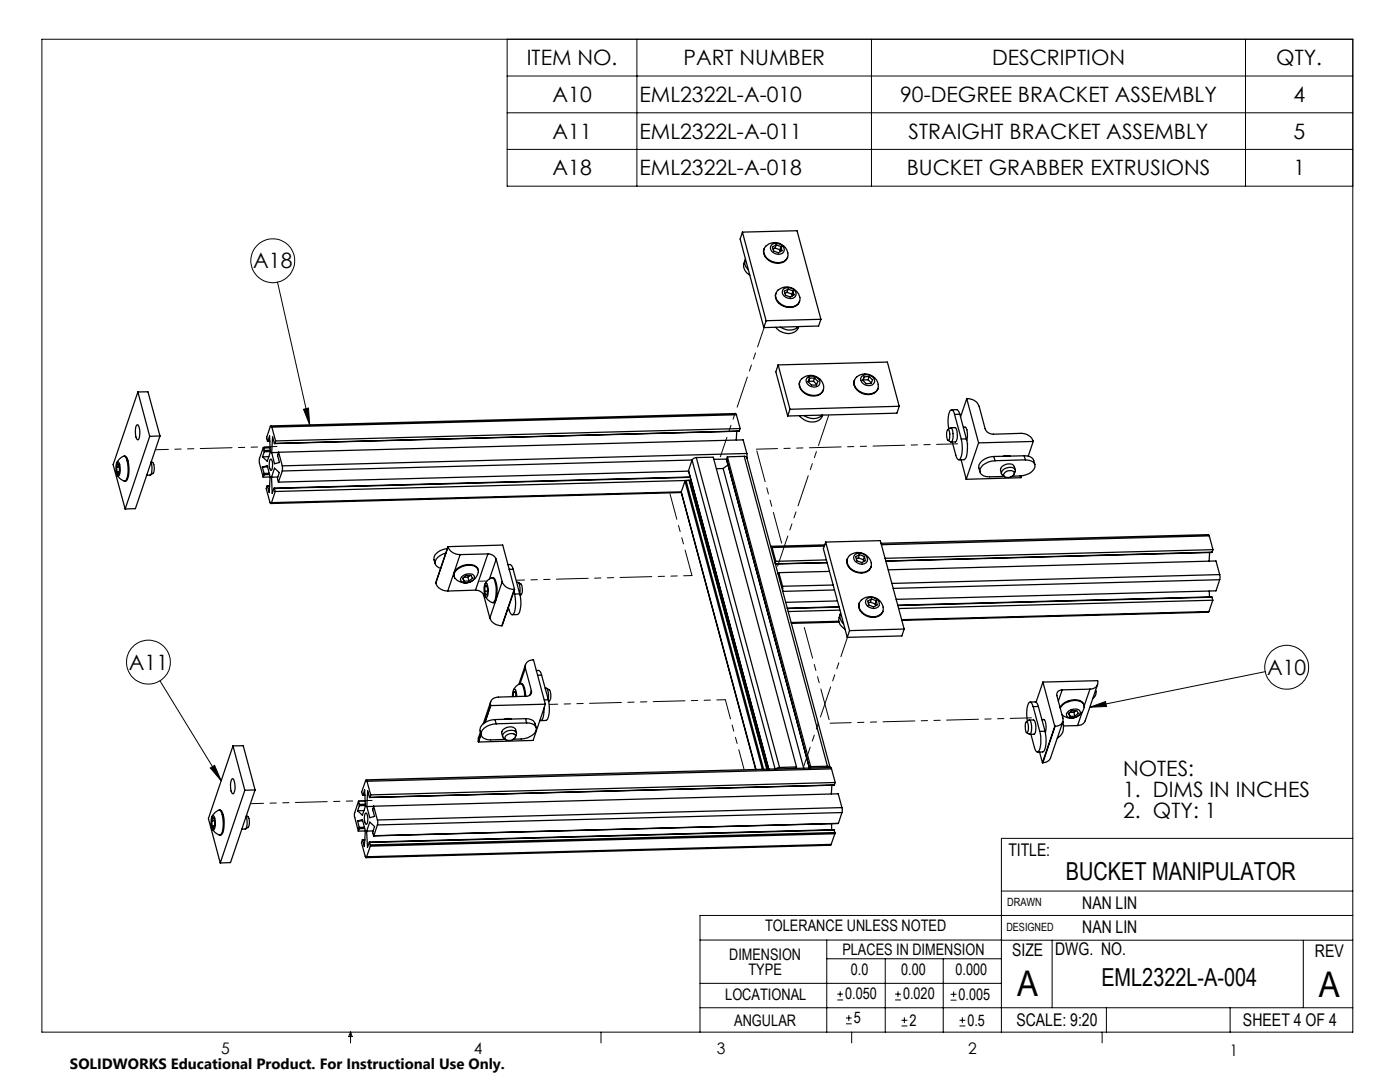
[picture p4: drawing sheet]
<svg xmlns="http://www.w3.org/2000/svg" width="279mm" height="216mm" viewBox="0 0 279 216" stroke-linecap="round" stroke-linejoin="round" font-family="sans-serif">
<g fill="none" stroke="#000" stroke-width=".2">
<path d="M8.4 7.8h261.6v198.2h-261.6zM101.2 7.8v29.3h168.8M101.2 15.2h168.8M127.1 7.8v29.3M173.9 7.8v29.3M248.6 7.8v29.3M101.2 22.5h168.8M101.2 29.8h168.8M55.4 56.3l6.4 28.5M60.6 81.7l1-.3 .2 3.4zM31.9 135.9l12.2 19.9M252.5 134l-35 7.1"/>
<path d="M42 153.2l.8-.5 1.3 3.1zM217.5 141.1l3.1-1.1 .2 1zM199.8 177.8h70.2M270 167.3h-70.2v38.7M139.7 187.6h60.2M139.7 196.2h60.1M165 187.6v18.4M165 191.3h34.8M167.1 199.5h1.1M167.1 198.4h1.1M167.7 197.8v1.1M176.7 191.3v14.7"/>
<path d="M178.6 199.5h1.2M178.6 198.4h1.2M179.2 197.8v1.1M188.2 191.3v14.7M189.7 199.6h1.2M189.7 198.4h1.2M190.3 197.8v1.2M199.8 187.6h70.2M210 187.6v13.5M260.1 187.6v13.5M270 182.7h-130.3v23.3M70 206v2.1"/>
<path d="M70 206l.3 .8h-.7zM119.9 206v2.1M139.7 201.1h130.3M168.8 204.3h1.2M168.8 203.1h1.2M169.4 202.6v1.1M170 206v2.1M179.9 204.7h1.2M179.9 203.6h1.2M180.5 203v1.2M191.5 204.7h1.2M191.5 203.6h1.2"/>
<path d="M192.1 203v1.2M220 206v2.1M220.8 201.1v4.9M245.5 201.1v4.9"/>
<circle cx="54.4" cy="52" r="4.4"/>
<circle cx="29.6" cy="132.1" r="4.4"/>
<circle cx="256.8" cy="133.1" r="4.4"/>
</g>
<path d="M217.5 141.1l3.1-1.1 .2 1zM42 153.2l.8-.5 1.3 3.1zM60.6 81.7l1-.3 .2 3.4z" fill="#000"/>
<g fill="none" stroke="#000" stroke-width=".25">
<path d="M148.2 46.3l4.7 17.7M148.2 46.3l10.9-.3 4.7 17.7M148.2 46.3l-.5 1.4 4.7 17.7M148.7 51.9a2.09 2.09 0 0 0 .9 3M148.8 51.7a1.81 1.81 0 0 0 .5 2.1M152.5 49.7a2.6 2.6 0 0 0 3.4 2.8 1.67 1.67 0 0 0 1.3-1.2M152.8 49.2a2.56 2.56 0 0 1 3-.5 2.56 2.56 0 0 1 1.4 2.7 2.5 2.5 0 0 1-3.7 .5 1.8 1.8 0 0 1-.7-2.7zM154 48.8a1.53 1.53 0 0 1 1.7-.1 1.53 1.53 0 0 1 .8 1.5 1.48 1.48 0 0 1-1.7 .4 1.48 1.48 0 0 1-1-1.5zM154.7 49.5l-.4 .2M154.7 49.5l.9 .3M154.9 58.5a2.25 2.25 0 0 0 2.2 2.8 2.06 2.06 0 0 0 2.5-1.2M154.9 48.9l-.7 .4 .2 .8 .9 .3 .8-.4-.2-.8"/>
<path d="M154.9 48.9l1 .3M154.9 48.9l-.2 .6M155.2 58a2.67 2.67 0 0 1 2.8-.6 2.67 2.67 0 0 1 1.7 2.4 1.99 1.99 0 0 1-2.6 1.4 2.63 2.63 0 0 1-2.3-2.3zM155.6 49.8l.2 .4M155.9 49.2l-.3 .6M156.4 57.6a1.53 1.53 0 0 1 1.6-.1 1.53 1.53 0 0 1 .8 1.5 1.48 1.48 0 0 1-1.7 .5 1.48 1.48 0 0 1-.9-1.5zM157.1 58.3l-.4 .3M157.1 58.3l.9 .4M157.3 57.7l-.8 .4 .2 .8 1 .4 .8-.5-.2-.7M157.3 57.7l1 .4M157.3 57.7l-.2 .6M158 58.7l.1 .4"/>
<path d="M158.3 58.1l-.3 .6M27.5 78.2l2.4 8.9M27.5 78.2h2l2.4 8.8M27.5 78.2l-4.9 14.5 2.4 8.9M152.9 64l-.5 1.4M155.3 72.8l2.4 8.9M155.3 72.8l-.5 1.4 2.4 8.8M155.3 72.8l21.8-.6 2.4 8.9M159.3 65.2a2.78 2.78 0 0 1-3.6 .1M159.4 65.2a2.17 2.17 0 0 1-3.2 1.1l-.6-.3-.8-.7M159.6 76.2a2.6 2.6 0 0 0 3.5 2.8 1.67 1.67 0 0 0 1.2-1.2M160.1 75.5a2.54 2.54 0 0 1 2.9-.3 2.54 2.54 0 0 1 1.3 2.7 2.29 2.29 0 0 1-3.1 .8 2.18 2.18 0 0 1-1.6-2.6z"/>
<path d="M161 75.5a1.57 1.57 0 0 1 1.6-.3 1.57 1.57 0 0 1 1 1.3 1.43 1.43 0 0 1-2.5 .1l-.2-.8zM161.6 75.5l-.3 .7M162.3 76.1h-.9M162.3 76.1l.7 .6M162.6 75.4l.6 .7-.3 .7h-.9l-.7-.6 .3-.7M162.6 75.4l-1 .1M162.6 75.4l-.3 .7M163.8 63.7l-10.9 .3M163.8 63.7l-.4 1.4-11 .3M170.5 75.9a2.6 2.6 0 0 0 3.5 2.8 1.67 1.67 0 0 0 1.2-1.2M170.8 75.4a2.65 2.65 0 0 1 2.8-.6 2.65 2.65 0 0 1 1.7 2.3 1.93 1.93 0 0 1-2.5 1.5 2.34 2.34 0 0 1-2.2-2.8zM171.9 75.2a1.6 1.6 0 0 1 2.7 1 1.5 1.5 0 0 1-1.7 .7 1.5 1.5 0 0 1-1.1-1.4z"/>
<path d="M172.5 75.2l-.3 .7M173.2 75.8h-.9M173.2 75.8l.7 .6M173.5 75.1l.6 .7-.3 .7-.9 .1-.7-.7 .3-.7M173.5 75.1l-1 .1M173.5 75.1l-.3 .7M192.9 79.6a2.42 2.42 0 0 1 2.5 1.5l1.2 4.4a1.71 1.71 0 0 0 1.7 1.1l5.5-.1a2.46 2.46 0 0 1 2.4 1.6M192.9 79.6l-1.2 3.6M192.9 79.6l2.4 8.8M23.3 93.2l.2-.7 .3 .4v1l-.2 .7-.2-.4M23.3 93.2l.1 1M23.3 93.2h.5"/>
<path d="M23.3 92.3a2.37 2.37 0 0 1 1.5-1.3 3.6 3.6 0 0 1 .8 2.8l-.1 1.2a.91 .91 0 0 1-.7 1 2.52 2.52 0 0 1-1.4-1.2M23.4 94.2h.4M23.5 92.1a.78 .78 0 0 1 .5 1v1l-.3 .9a1.78 1.78 0 0 1-.6-2zM24.8 91h.2a3.6 3.6 0 0 1 .8 2.8l-.2 1.2a.96 .96 0 0 1-.7 1M27.3 84.8l.1-.1a2.91 2.91 0 0 1 .2 3.1 1.9 1.9 0 0 1-.6-2zM29.9 87.1l-4.9 14.5M30.1 92.3l.2 .6v1a.77 .77 0 0 1-.3 .9h-.7M30.2 92.1a1.65 1.65 0 0 1 .5 2.1l-.7 .6M31.9 87l-4.9 14.5-2 .1M31.9 87l-2 .1M52.4 93.2l.9-.3 .6 2.2-.2 3.2-.3-1.3M52.4 93.2l.3 1.3"/>
<path d="M52.7 94.5v.2M52.7 94.7l-.2 .5M52.7 89.9l-.2-.6-.8 2.7 .8 3.2M52.7 89.9v.2M52.7 90.1l-.3 1.1M53.3 96.9h.5M53.4 97l-.3 .5 .8 2.7 .1 .3 .2-.2M53.4 93.2h-1M53.4 97h.4M53.4 88l.4-1 .1 3.2-.6 1.8-.9-.8M53.4 88h.4M53.7 91.1l-1.3 .1"/>
<path d="M53.7 94.4l-1 .1M53.8 94.7h-1.1M53.8 88.1h-.4M53.9 89.3h-1.3M53.9 95.2h-1.4M53.9 91.7l.2-.1 .2 .4 .1 .9a.89 .89 0 0 1-.4 1l-.3-.8zM53.9 89.9h-1.2M53.9 90.1h-1.2M54.2 95.2l.6-1.8 .9 .9-.3 1.1 .2 .8M54.2 95.2l.1 3.3 .5-1M54.3 85.2l-.3-.2-.8 2.3 .2 .7M54.3 85.2l.7 2.8"/>
<path d="M54.8 97.5l.1 .6M54.8 88.5l-.4-1.3-.2 3.1M54.9 98.1l-.7 2.2M55 88l-.2 .5M55.5 95.2h-1.3M55.6 90.2l-.2 .8 .4 1.3-1 .2-.6-2.2M55.6 90.2l.7 2.8M55.6 90.2l92.7-2.4 .7 2.7M55.6 90.3h-1.4M56.3 93v1M56.3 94l-.7 2.2M136 98.1v.2"/>
<path d="M136 98.3l-82 2.2M136 98.3l14.8 55.3M136 98.1l-81.8 2.2M136 98.1l14.9 55.5M136.7 96l-.7 2.1M136.7 96l15.5 57.5M136.9 95.9l-.2 .1M136.9 95.9l15.5 57.6M137.4 93.9h.1M137.4 93.9l16 59.6M137.4 94l-81.8 2.2M137.5 95.8l.2 .1 15.4 57.6"/>
<path d="M137.5 95.8l-.6 .1M137.5 95.8l15.5 57.7M137.7 95.2l-83 2.2M137.8 95.2l-83 2.3M137.9 95.8l-83 2.3M138.1 91.8l-.7 2.1M138.1 91.8l-81.8 2.2M138.1 91.8l16.6 61.7M138.1 96.7l-.2 .1M139 91.3l-.6 .2-.3 .3M139 91.3l16.6 61.8M139 91.3l3.3-.1 16.7 61.8"/>
<path d="M144.3 93.5l16.1 59.8M144.3 93.5h-1.3M145 91.7h.1M145 91.7l16.5 61.6M145 91.6l-2.5 .1M145.2 91.2l16.6 61.8M145.2 91.2l-.2 .5M145.3 92.8l-1 .7M147 82.8l-.2-.3-92.7 2.5M147 82.8l.7 2.7M147 82.8l-92.7 2.4M147 86.1l-.1 1.7"/>
<path d="M147.5 86l-92.7 2.5M147.7 85.5l-92.7 2.5M147.7 85.5l-.2 .5M148.5 91.1h.4l.1 .2 16.7 61.8M148.5 91.1l-3.3 .1M148.5 91.1l16.6 61.8M149 90.5v.9M149 90.5l-92.7 2.5M157.7 81.7l-.5 1.3M164 82.8a2.73 2.73 0 0 1-3.5 .1M164.1 82.8a1.92 1.92 0 0 1-2.5 1.4 3.3 3.3 0 0 1-2-1.2M179.5 81.1l-21.8 .6"/>
<path d="M179.5 81.1l-.5 1.3-21.8 .6M189.2 85.7a1.96 1.96 0 0 1 .1 2.2l-.2-.2-.2-.7v-.9zM189.2 85.7l.6-.4a2.74 2.74 0 0 1 0 2.9l-.6-.3M189.8 85.3h.8a2.45 2.45 0 0 1 .3 2.5l-.2 .4h-.9M189.9 81.8l1-.1a1.04 1.04 0 0 1 .7 1M190.5 82.7l-.3-.8-.2-.1a.92 .92 0 0 0-.7 1l-.1 1.2 .1 1.6M190.5 82.7l1.3 4.9M191.6 82.7h-1.1M191.6 82.7l1.3 4.9M191.8 91.7l1 3.9M191.8 87.6a5.5 5.5 0 0 1-.3 4.1l-.4-.1-.2-.3-.9-3.1M191.8 87.6h1.1"/>
<path d="M192.3 85.3h.4M192.5 85.3v-.1a1.76 1.76 0 0 1 .6 1.9l-.2 .8M192.9 87.6l.2 1.2-.1 1.3a1.78 1.78 0 0 1-.6 1.6l-1.1 .1M195.3 88.4l-2.5 7.2M198.3 91.1a3.3 3.3 0 0 0-2.9 1.7l-.1 .5 .3 .9M198.3 91.1l.3 .8M198.6 91.9a3.4 3.4 0 0 0-3 1.7 1.17 1.17 0 0 0 1.3 1.5h3.5M200.4 94.4a1.39 1.39 0 0 1 2-.2 1.2 1.2 0 0 1-1.9 .9l-.2-.4zM201.6 91l-.6-.1-.8 .2M202.4 94.6a1 1 0 0 0 .1-1.1 1.77 1.77 0 0 0-2.7 1l.7 .6M202.6 93.8l-.2-.7a1.62 1.62 0 0 0-2.5 .1 1.25 1.25 0 0 0-.1 1.3M203.9 95l-.1 .3-11 .3"/>
<path d="M204.4 90.9a1.8 1.8 0 0 1 2.2 1.8M204.4 90.9l.2 .9M204.4 90.9l-6.1 .2M204.6 91.8a1.75 1.75 0 0 1 2 1.1 2.49 2.49 0 0 1-2.4 2l-2.2 .1M204.6 91.8l-6 .1M206.2 88.1l-10.9 .3M206.2 88.1l-1 2.9M87 116.4a2.54 2.54 0 0 0 2.4 1.5M89 110.4a2.46 2.46 0 0 0-2.2 1.9 1.33 1.33 0 0 0 1.1 1.1M89.3 109.4l-.3 .1a2.43 2.43 0 0 0-2.4 2.2l.3 .8M89.4 109.1l10.9-.3 2.4 8.8M89.4 109.1h.1"/>
<path d="M89.4 109.1l-2.4 7.3M89.4 109.1a2.41 2.41 0 0 0 2.4 1.6M91.2 113.6a3.5 3.5 0 0 1 3.9-.4 1.19 1.19 0 0 1 .2 1.6 2.64 2.64 0 0 1-4.6 .4 1.26 1.26 0 0 1 .5-1.6zM91.8 110.7l-2.4 7.2M92.1 115.1a1.95 1.95 0 0 1 2.4-.3 1.15 1.15 0 0 1-1.3 1.5 .93 .93 0 0 1-1.3-.9zM92.4 115.3l.2 .7M92.6 115.2h.8M92.6 116l-.3-.6 .7-.6h1l.3 .6-.7 .6M92.6 116h1M93.4 115.2l.2 .8M93.8 114.8l-.4 .4M94.9 117.8a1.71 1.71 0 0 1 1.7 1.1"/>
<path d="M94.9 117.8l-5.5 .1M95.4 113.7a1.57 1.57 0 0 0-1.9-1.1 3.4 3.4 0 0 0-2.9 1.7v.7M96.6 118.9l1.2 4.4M96.7 118.5l-.1 .4M96.8 116.6a2.21 2.21 0 0 1 1.5-1.3 3.8 3.8 0 0 1 .7 3.3 1.49 1.49 0 0 1-.7 1.6h-.1a2.52 2.52 0 0 1-1.4-1.2M96.8 117l.3-.2 .2 .8-.1 1-.3 .1-.2-.7M96.8 117l-.1 1M96.8 117h.4M96.8 116.5l.2-.2a2.55 2.55 0 0 1 0 2.9 2.45 2.45 0 0 1-.3-2.5zM97.3 117.9l-.6 .1M97.4 110.5a1.7 1.7 0 0 1 1.6 1.1M97.4 110.5l-5.6 .2"/>
<path d="M97.4 110.5l-2.5 7.3M98.2 115.3h.2a.96 .96 0 0 1 .6 .9l.2 1.1v1.3a1.76 1.76 0 0 1-.7 1.7h-.1M99 111.6l1.2 4.5M99 111.6l-1.3 3.9M100.2 116.1a2.41 2.41 0 0 0 2.4 1.5M100.2 116.1l-2.4 7.2M101.4 112.7l.4-.1a1.12 1.12 0 0 1 .6 1M101.6 113.6h.8M102.4 113.6l1.3 4.9M102.6 118l.1 .5M102.6 117.6h.1M102.6 117.6l-2.4 7.2"/>
<path d="M102.7 118.5l.2 2.5a1.53 1.53 0 0 1-.8 1.7l-.3-.5-.3-1M102.7 117.6l-2.5 7.2M103.1 116.2h.2a2.41 2.41 0 0 1 .4 2.3M103.4 116.2l.6 .3a2.06 2.06 0 0 1-.2 2.3M103.7 118.5a5 5 0 0 1-.3 4.1l-1.2 .1M103.7 118.5h-1M153.8 109.1l.2-.1 .1 .3M154.1 109.3l.7 2.7M154.8 112l-.1 .4M155.2 114.3h.2M155.4 114.3l-.1 .4M155.4 114.3l.8 2.7"/>
<path d="M156.2 117v.9M164.5 109l-10.4 .3M164.6 108.7l-10.7 .3M164.8 108.2l4.7 17.6M164.8 108.2l10.9-.3 4.7 17.6M164.8 108.2l-.5 1.3 4.8 17.7M164.9 111.7l-10.1 .3M165.1 112.3l-10.4 .2M165.5 114l-10.1 .3M166.3 116.7l-10.1 .3M166.5 117.7l-10.3 .3M167.1 119.9l-10.3 .3"/>
<path d="M169.1 111.5a2.3 2.3 0 0 0 2.2 2.8 2.06 2.06 0 0 0 2.5-1.2M169.4 111a2.67 2.67 0 0 1 2.8-.6 2.67 2.67 0 0 1 1.7 2.3 1.99 1.99 0 0 1-2.6 1.5 2.34 2.34 0 0 1-2.1-2.8zM170.6 110.7a1.51 1.51 0 0 1 1.7-.2 1.51 1.51 0 0 1 .8 1.5 1.48 1.48 0 0 1-1.7 .5 1.48 1.48 0 0 1-1-1.6zM171.3 111.3l-.4 .2M171.3 111.3l1 .4M171.5 110.7l-.7 .4 .2 .8 1 .4 .7-.4-.2-.8M171.5 110.7l1 .4M171.5 110.7l-.2 .6M171.8 119.8a2.55 2.55 0 0 1 3-.5 2.55 2.55 0 0 1 1.4 2.8 2.72 2.72 0 0 1-4.5-.4 1.53 1.53 0 0 1 .1-1.9zM172.3 111.7l.1 .3M172.5 111.1l-.2 .6M173 119.5a1.55 1.55 0 0 1 1.7-.1 1.55 1.55 0 0 1 .8 1.4 1.58 1.58 0 0 1-1.6 .5 1.58 1.58 0 0 1-1.2-1.1l.1-.4z"/>
<path d="M173.9 119.5l1 .4M173.9 119.5l-.7 .4 .2 .8 .9 .4 .8-.4-.2-.8M173.9 119.5l-.2 .7M174.9 119.9l-.2 .6M176.8 112l65.1-1.8zM177.3 113.7l65.4-1.8 .7 2.8M241.3 106.9l-.1-.2-65.4 1.7M241.3 106.9l.8 2.8M241.3 117.9l.1 1.2M241.3 106.9l-65.4 1.8M241.4 110.2l-.1 1.8M241.9 119.2l-62.7 1.6"/>
<path d="M241.9 119.2l.1 .6M242 119.8l-.7 2.2M242 119.8l-62.6 1.6M242.1 109.7l-65.5 1.7M242.1 109.7l-.2 .5M243.4 114.7v1M243.4 115.7l-.7 2.2-63.8 1.7M243.4 115.7l-65.1 1.7M243.4 114.7l-65.4 1.7M97.8 123.3a2.44 2.44 0 0 0 2.4 1.5M102.3 139v-.4a1.29 1.29 0 0 1 .4-1.1 1.5 1.5 0 0 1 .4 1.5M102.5 137.7a2.06 2.06 0 0 1 1.5-1.3 3.3 3.3 0 0 1 .7 2.6"/>
<path d="M102.5 138.1l.3-.1 .2 1M102.5 138.1l-.1 .9M102.5 138.1h.3M103.9 136.4h.2a.96 .96 0 0 1 .6 .9l.2 1.7M104.8 133.3a1.43 1.43 0 0 1 1.7-1.6l2.3 8.8M104.8 133.3l1.2 4.5M104.8 133.3l-1 3.1M104.9 132.6l-1.4 4M106 137.8a.91 .91 0 0 1-1 1.1l-5.6 .2a1.33 1.33 0 0 0-1.5 1.6M106 137.8l-.2 .9M107 133.8h.5a.96 .96 0 0 1 .6 .9M107.3 134.7h.8"/>
<path d="M108.1 134.7l1.3 4.9M108.8 137.3h.2a2.38 2.38 0 0 1 .4 2.2v.1M109.1 137.3l.5 .4a1.96 1.96 0 0 1-.1 2.2M109.4 139.6l.2 2.5a1.88 1.88 0 0 1-.7 1.7h-1M109.4 139.6l-.8 .1M167.4 124l-9.5 .2M167.4 121.1l-10.3 .3M167.4 124.1l-9.5 .3M167.5 121.1l-10.4 .3M167.6 121.7l-10.3 .3M167.7 122.6a2.09 2.09 0 0 0 .9 3M167.8 122.3a1.84 1.84 0 0 0 .5 2.2"/>
<path d="M169.5 125.8l-.4 1.4M171.5 120.3a1.88 1.88 0 0 0 1 2.4 2.4 2.4 0 0 0 3.7-.7M173.7 120.2l-.4 .2M173.7 120.2l1 .3M174.7 120.5l.1 .4M180.4 125.5l-10.9 .3M180.4 125.5l-.4 1.4-10.9 .3M208.1 136.1l10.9-.3a1.33 1.33 0 0 1-1.5 1.7M208.1 136.1l2.4 8.8M208.1 136.1l-1.3 4M212 137.7a.95 .95 0 0 0-1.1 1.1l1.2 4.5a1.38 1.38 0 0 1-1.5 1.6M212 137.7l-.8 2.2"/>
<path d="M217.5 137.5l-5.5 .2M217.5 137.5l-1.1 3.4M218.6 137.8a1.14 1.14 0 0 1-.5 1.6M218.7 137.8v.2M219 136.6l-2.7 7.7a1.6 1.6 0 0 1-1.2 .5M241.3 122l-.1 .2-61.2 1.6M241.3 122l-61.3 1.6M46.3 155.4h.1a2.91 2.91 0 0 1 .1 3 1.9 1.9 0 0 1-.5-2zM46.5 148.8l2.4 8.9M46.5 148.8l-4.9 14.5 2.4 8.9M46.5 148.8h2l2.4 8.8M48.9 157.7l-4.9 14.5"/>
<path d="M50.9 157.6l-2 .1M50.9 157.6l-4.9 14.5-2 .1M71.5 159.9l-.8 2.4v.6l.8 2.9M71.5 159.9l.2 .6M72.4 158.6l.4 .1h-.4M72.4 158.6l.4-1 .1 3.3-.6 1.8-.9-.9M72.9 159.8l-1.4 .1M73.2 155.9l-.2-.3-.8 2.4 .2 .6M73.2 155.9l.8 2.7M74 158.6l-.3 .5-.3-1.3-.2 3.1M95.5 148v.1M95.9 146.1l-.4 1.1v.8"/>
<path d="M96 146.5l-.5 1.6M96 146.5l-.5 1.5M97.9 140l-1.5 4.4M97.9 140.8l-1.1 3.4M97.9 140.7v.1M97.9 140.7l-1.2 3.5M98.8 143.6a2.85 2.85 0 0 0-3 2.1l.2 1M98.8 143.6l.2 .8M99 144.4a3.2 3.2 0 0 0-2.9 1.7 1.02 1.02 0 0 0 .7 1.3l1.1 .2 3-.1M101 146.8a1.17 1.17 0 0 1 1.9 .1 1.24 1.24 0 0 1-2.1 .4zM102.1 143.5l-.7-.1-.8 .1M102.8 147.1a.84 .84 0 0 0-.1-1.3 1.79 1.79 0 0 0-2.4 1.2l.6 .6"/>
<path d="M103.1 146.3l-.2-.7a1.65 1.65 0 0 0-2.8 .7l.2 .7M104.9 143.4a1.75 1.75 0 0 1 2.1 1.8M104.9 143.4l.2 .9M104.9 143.4l-6.1 .2M105.1 144.3a1.72 1.72 0 0 1 1.9 1.1 2.76 2.76 0 0 1-3 2.1h-1.6M105.1 144.3l-6.1 .1M108.6 141.3l-.1 .9a1.53 1.53 0 0 1-.7 1.6h-.1M108.8 140.5l-10.9 .3M108.8 140.5l-2.4 7.2-10.9 .4M155.6 153.1l-.8 .4M159 153l-3.4 .1M159 153l-.1 .4"/>
<path d="M161.8 153l-.1 .3M165.1 152.9l.5 .1 .1 .2M165.1 152.9l-3.3 .1M165.9 153.4l-.1-.3-92.7 2.5M165.9 153.4l-92.7 2.5M165.9 153.4l.8 2.7M166 156.7l-.1 1.7M166.5 156.6v.1M166.5 156.6l-92.7 2.5M166.7 156.1l-92.7 2.5M166.7 156.1l-.2 .5M204.8 144.1l.1-.1a2.09 2.09 0 0 1 .1 2.2 2.16 2.16 0 0 1-.2-2.1z"/>
<path d="M204.8 144l.6-.3a2.38 2.38 0 0 1 .4 2.1l-.3 .7-.6-.3M205.4 143.7h.9a2.55 2.55 0 0 1 0 2.8h-.8M205.6 140.1h1a.96 .96 0 0 1 .6 .9M206.2 141l-.5-.9a.92 .92 0 0 0-.7 1l-.1 1.3 .1 1.5M206.2 141l1.3 4.9M207.2 141h-1M207.2 141l1.4 4.9M207.5 150.1l.5 2.1M207.5 145.9a5 5 0 0 1-.3 4.1l-.2 .1-.4-.5-.9-3.1M208 152.2h.1M208.2 143.6l.1-.1a2.98 2.98 0 0 1 .3 2.7M208.4 143.6h-.5"/>
<path d="M208.6 145.9a5.4 5.4 0 0 1-.4 4.1l-1.2 .1M208.6 145.9h-1.1M210.5 144.9h.1M210.5 144.9l-2.5 7.3M210.6 144.9l-2.5 7.3M211 147.3l.1-.1a2.67 2.67 0 0 0 1-3.2l-2.5 7.4-.8 .6-.7 .2M211.6 141.3a3.4 3.4 0 0 1 4.4-1.1 1.77 1.77 0 0 1-.7 2.6 2.57 2.57 0 0 1-3.4-.2M213 142.1a1.97 1.97 0 0 1 2.4-.4 .74 .74 0 0 1-.3 1.2 1.5 1.5 0 0 1-2.3-.2zM213.4 142.3l.1 .6M214.3 142.1l-.8 .1M214.3 142.1l.2 .8M214.5 142.9l.7-.6-.3-.5h-1l-.7 .6 .3 .5"/>
<path d="M214.5 142.9h-1M214.7 141.8l-.4 .3M215.1 144.8l-2.9 .1M216 142.1l-.9 2.7M216.4 140.7l-.1-.2a1.99 1.99 0 0 0-2.5-.8 3.1 3.1 0 0 0-2.2 1.4M42.3 163.8l.2-.6 .3 .3 .1 1-.3 .7-.3-.4M42.3 163.8v1M42.3 163.8h.5M42.3 162.9a2.37 2.37 0 0 1 1.5-1.3 3.6 3.6 0 0 1 .8 2.8l-.1 .6a2.21 2.21 0 0 1-.5 1.6 2.3 2.3 0 0 1-1.6-1.2M42.3 164.8h.5M42.4 162.8h.2a3 3 0 0 1 .1 2.8h-.2a3 3 0 0 1-.1-2.8zM43.7 161.6h.3a4.6 4.6 0 0 1 .6 4 .96 .96 0 0 1-.7 1.1"/>
<path d="M49.1 162.9a2.62 2.62 0 0 1-.2 2.5l-.6 .1M49.2 162.7a1.65 1.65 0 0 1 .5 2.2l-.7 .5M71.4 163.8l.9-.3 .6 2.3M71.4 163.8l.3 1.3M71.7 165.1v.2M71.7 165.3l-.2 .5M71.7 160.5v.3M71.7 160.8l-.3 1M72.3 167.6l-.2 .5 .8 2.9 .1 .1 .2-.1M72.3 167.6h.1M72.3 167.6h.5M72.4 163.8h-1"/>
<path d="M72.4 167.6h.4M72.6 161.7l-1.2 .1M72.7 165.1h-1M72.8 165.3h-1.1M72.9 162.3l.2-.1a2.02 2.02 0 0 1 0 2.3l-.3-.4-.1-.9zM72.9 165.8l-.2 3.1-.3-1.3M72.9 165.8h-1.4M72.9 160.7l-1.2 .1M72.9 160.5h-1.2M73.2 165.8l.1 3.3 .5-1M73.8 168.1l.1 .5M73.9 168.6v.2"/>
<path d="M73.9 168.8l-.7 2.2M74.4 165.8h-1.2M74.6 160.9l-.2 .7 .4 1.3-1 .3-.6-2.3M74.6 160.9l.7 2.7M74.6 160.9l92.7-2.5 .7 2.7M74.6 160.9h-1.4M75.3 163.6v1M75.3 164.6l-.7 2.2-.2-.8 .4-1.1-1-.9-.6 1.8M165.9 168.5l-.1 .2-92.8 2.4M165.9 168.5l-92.7 2.5M165.9 164.4l.1 1.2M166.5 165.6l-92.8 2.4"/>
<path d="M166.5 165.6l-92.7 2.5M166.5 165.6l.1 .5M166.6 166.1v.3M166.6 166.4l-92.7 2.4M166.6 166.1l-92.7 2.5M166.6 166.4l-.7 2.1M167.3 164.3h.1M167.3 164.3l-92.7 2.5M168 161.1v1M168 161.1l-92.7 2.5M168 162.1l-92.7 2.5M168 162.1l-.7 2.2"/>
</g>
<path d="M151 89.6l40.1-1M165.7 144.3l40.1-1.1" fill="none" stroke="#000" stroke-width=".2" stroke-dasharray="6.3 1.3 1.3 1.3 1.3 1.3" stroke-dashoffset="2.1"/>
<path d="M193.1 88.5h.1M97.2 115.9l-1.5 .1M207.8 143.2h.1M212.1 143.1h.1" fill="none" stroke="#000" stroke-width=".2" stroke-dasharray="6.3 1.3 1.3 1.3 1.3 1.3"/>
<path d="M156.1 108.7l-5.1-19.1" fill="none" stroke="#000" stroke-width=".2" stroke-dasharray="6.3 1.3 1.3 1.3 1.3 1.3" stroke-dashoffset="-.4"/>
<path d="M160.3 124.5l5.4 19.8" fill="none" stroke="#000" stroke-width=".2" stroke-dasharray="6.3 1.3 1.3 1.3 1.3 1.3" stroke-dashoffset="-.7"/>
<path d="M144.8 139.6l-35.2 1" fill="none" stroke="#000" stroke-width=".2" stroke-dasharray="6.3 1.3 1.3 1.3 1.3 1.3" stroke-dashoffset="4.6"/>
<path d="M148.5 153.4l-3.7-13.8" fill="none" stroke="#000" stroke-width=".2" stroke-dasharray="6.3 1.3 1.3 1.3 1.3 1.3" stroke-dashoffset="2.4"/>
<path d="M138.1 114.8l-35.1 1" fill="none" stroke="#000" stroke-width=".2" stroke-dasharray="6.3 1.3 1.3 1.3 1.3 1.3" stroke-dashoffset="4.7"/>
<path d="M133.7 98.5l4.4 16.3" fill="none" stroke="#000" stroke-width=".2" stroke-dasharray="6.3 1.3 1.3 1.3 1.3 1.3" stroke-dashoffset="1.1"/>
<path d="M143.8 91.1l8.7-25.8M160.4 153l8.7-25.8" fill="none" stroke="#000" stroke-width=".2" stroke-dasharray="6.3 1.3 1.3 1.3 1.3 1.3" stroke-dashoffset="2.3"/>
<path d="M155.2 113.1l10.2-30.3" fill="none" stroke="#000" stroke-width=".2" stroke-dasharray="6.3 1.3 1.3 1.3 1.3 1.3" stroke-dashoffset="-.1"/>
<path d="M55.3 89.1l-24.3 .6M74.3 159.7l-24.3 .7" fill="none" stroke="#000" stroke-width=".2" stroke-dasharray="6.3 1.3 1.3 1.3 1.3 1.3" stroke-dashoffset="3.7"/>
<g font-size="7.1">
<text x="203" y="198.7">A</text>
<text x="263.2" y="198.9">A</text>
</g>
<g font-size="4.9">
<text x="212.7" y="175.7">BUCKET MANIPULATOR</text>
<text x="219.8" y="196.7">EML2322L-A-004</text>
</g>
<g font-size="4.2">
<text x="105.1" y="13">ITEM NO.</text>
<text x="136.4" y="13">PART NUMBER</text>
<text x="198" y="13">DESCRIPTION</text>
<text x="254.7" y="13">QTY.</text>
<text x="110.3" y="20.3">A10</text>
<text x="127.6" y="20.3">EML2322L-A-010</text>
<text x="179.7" y="20.3">90-DEGREE BRACKET ASSEMBLY</text>
<text x="258.1" y="20.3">4</text>
<text x="110.3" y="27.7">A11</text>
<text x="127.6" y="27.7">EML2322L-A-011</text>
<text x="181.3" y="27.7">STRAIGHT BRACKET ASSEMBLY</text>
<text x="258.1" y="27.7">5</text>
<text x="110.3" y="35">A18</text>
<text x="127.6" y="35">EML2322L-A-018</text>
<text x="180.9" y="35">BUCKET GRABBER EXTRUSIONS</text>
<text x="258.1" y="35">1</text>
<text x="50.5" y="53.6">A18</text>
<text x="25.7" y="133.6">A11</text>
<text x="252.9" y="134.7">A10</text>
<text x="224.2" y="154.8">NOTES:</text>
<text x="224.2" y="158.9">1. DIMS IN INCHES</text>
<text x="224.2" y="163.1">2. QTY: 1</text>
</g>
<g font-size="3.5">
<text x="201.2" y="170.7">TITLE:</text>
<text x="216" y="181.4">NAN LIN</text>
<text x="202" y="190.7">SIZE</text>
<text x="210.6" y="190.6">DWG. NO.</text>
<text x="216" y="186.2">NAN LIN</text>
<text x="262.4" y="190.9">REV</text>
<text x="202.9" y="204.6">SCALE: 9:20</text>
<text x="248.1" y="204.6">SHEET 4 OF 4</text>
</g>
<g font-size="3.2">
<text x="152.7" y="185.7">TOLERANCE UNLESS NOTED</text>
<text x="145.5" y="191.5">DIMENSION</text>
<text x="168.1" y="190.5">PLACES IN DIMENSION</text>
<text x="149.4" y="194.6">TYPE</text>
<text x="169.8" y="194.6">0.0</text>
<text x="179.8" y="194.6">0.00</text>
<text x="190.7" y="194.6">0.000</text>
<text x="144.7" y="199.6">LOCATIONAL</text>
<text x="168.7" y="199.4">0.050</text>
<text x="180.2" y="199.4">0.020</text>
<text x="191.3" y="199.5">0.005</text>
<text x="146.5" y="204.6">ANGULAR</text>
<text x="170.4" y="204.2">5</text>
<text x="181.5" y="204.6">2</text>
<text x="193.1" y="204.6">0.5</text>
<text x="44.2" y="210.4">5</text>
<text x="94.6" y="210.3">4</text>
<text x="143.1" y="210.4">3</text>
<text x="193.2" y="210.3">2</text>
<text x="245.4" y="210.6">1</text>
</g>
<text font-size="3" x="14" y="213.3">SOLIDWORKS Educational Product. For Instructional Use Only.</text>
<g font-size="2.3">
<text x="200.8" y="185.7">DESIGNED</text>
<text x="201" y="180.9">DRAWN</text>
</g>
</svg>
